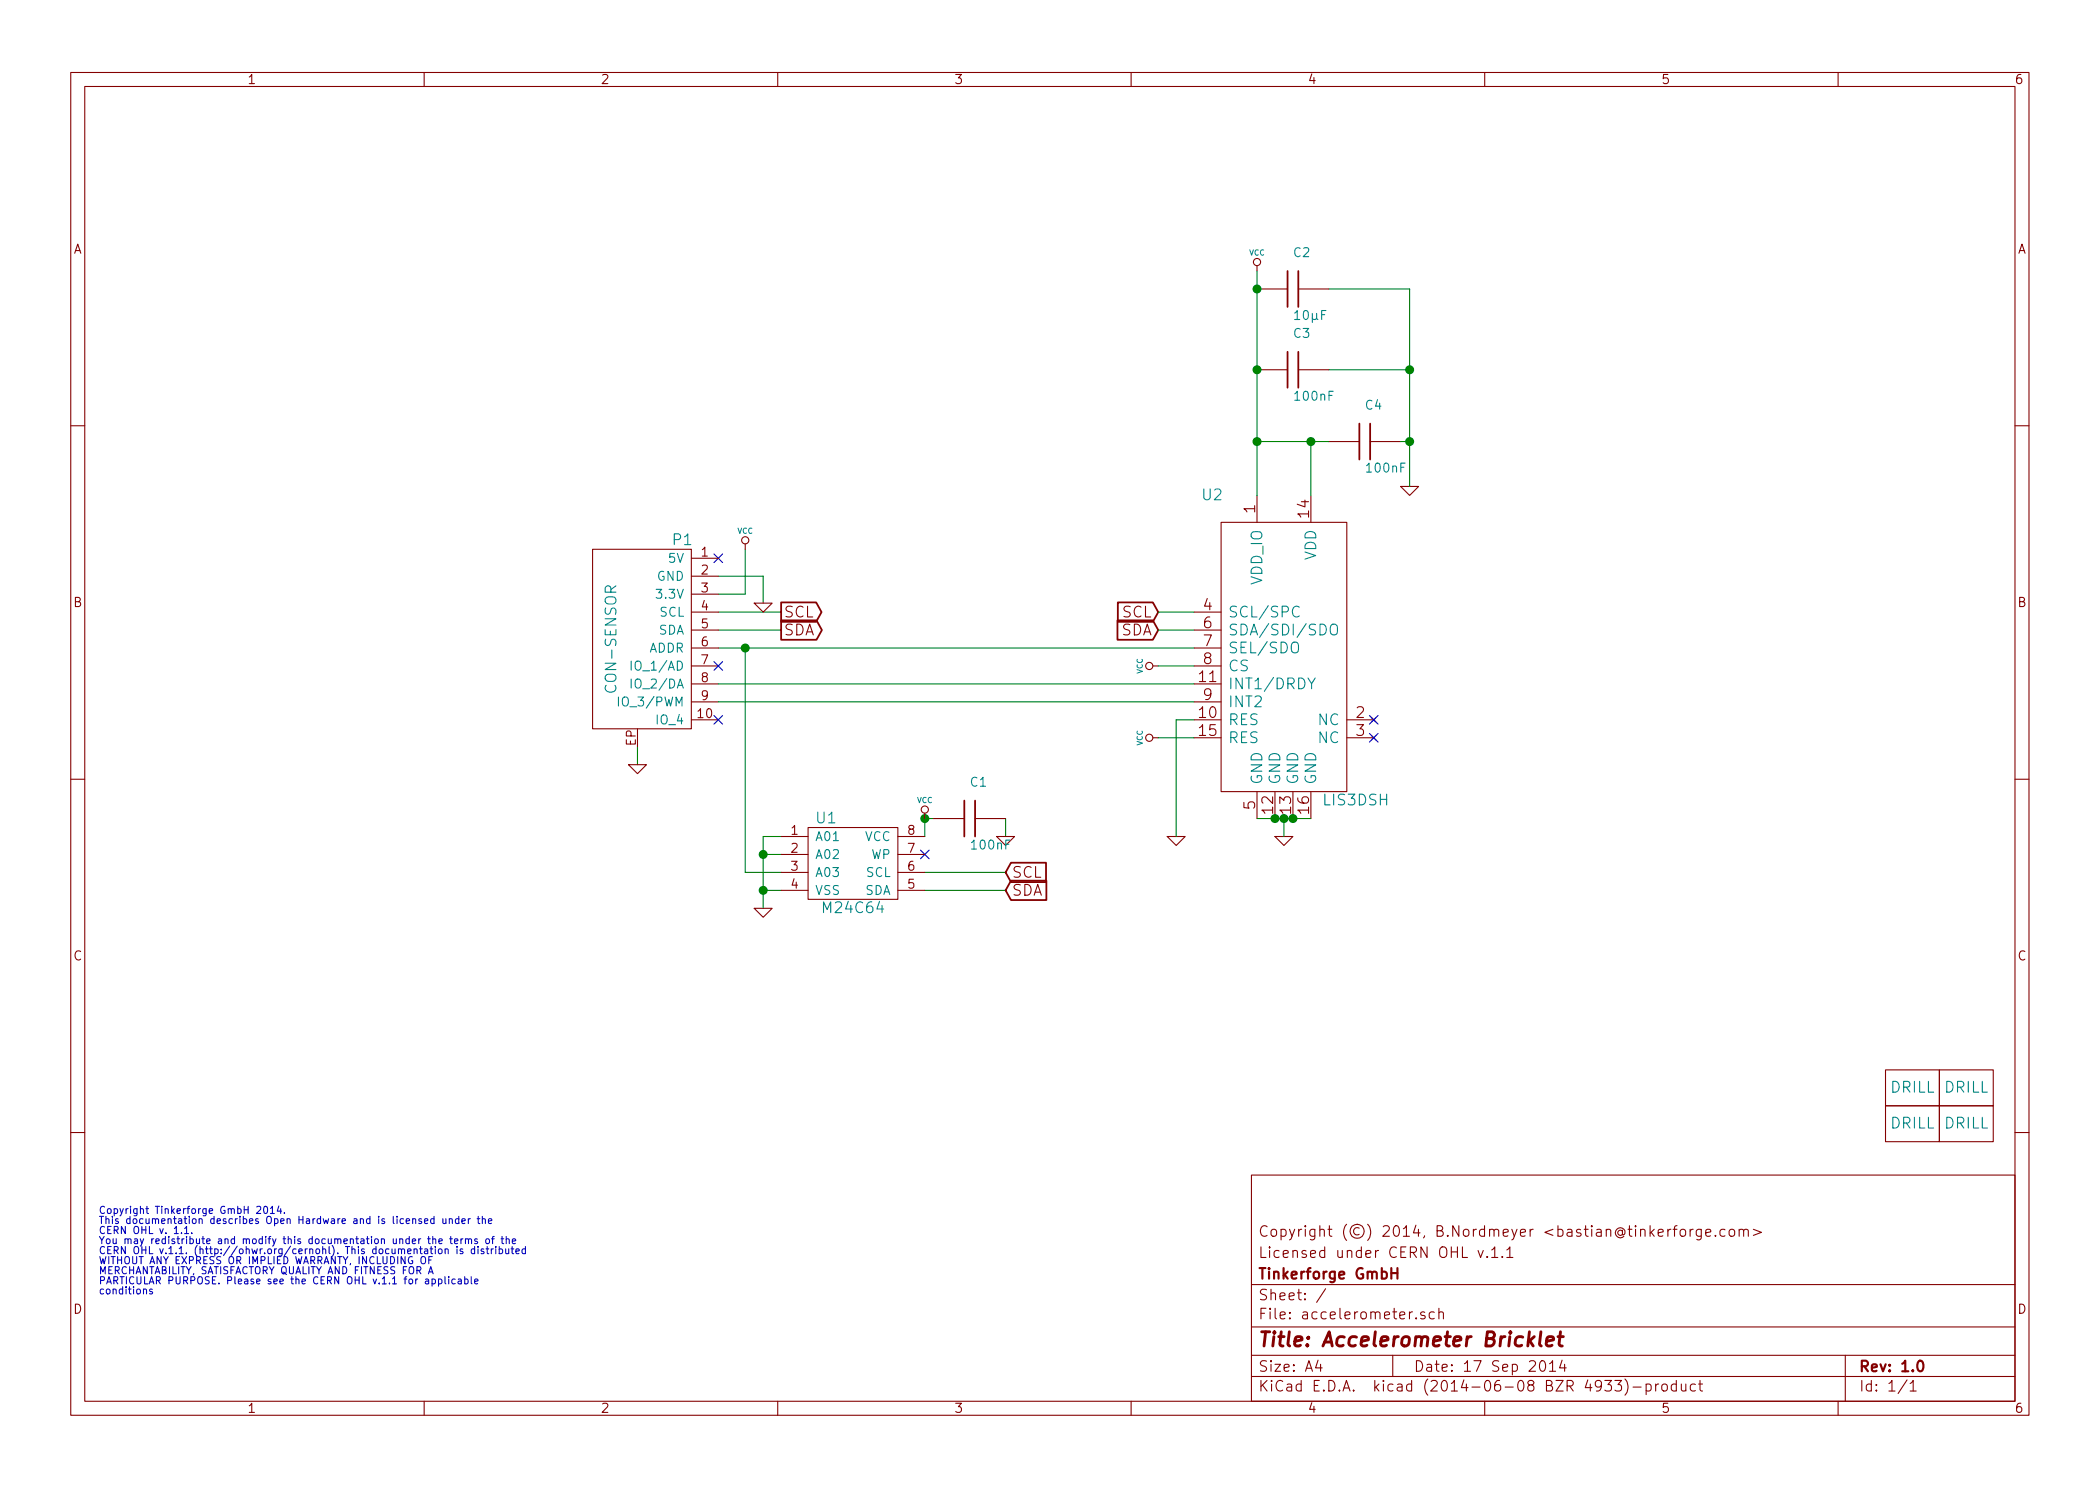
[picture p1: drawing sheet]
<svg xmlns="http://www.w3.org/2000/svg" width="297mm" height="210mm" viewBox="0 0 297 210" stroke-linecap="round" stroke-linejoin="round" font-family="sans-serif">
<g fill="none" stroke="#840000" stroke-width=".15">
<path d="M10 10.3h277v189.9h-277zM12 12.2h273v186.1h-273zM60 10.3v1.9M110 10.3v1.9M160 10.3v1.9M210 10.3v1.9M260 10.3v1.9M177.8 37.6v.7M177.8 52.3h4.3M177.8 40.9h4.3M183.6 52.3h4.4M183.6 40.9h4.4"/>
<path d="M10 60.2h2M83.8 77.7h14v25.4h-14zM97.8 79h3.8M105.4 77v.7M172.7 73.9h17.8v38.1h-17.8zM177.8 70.1v3.8M185.4 70.1v3.8M188 62.5h4.3M193.8 62.5h4.3M198.1 68.8h2.6l-1.3 1.3zM285 60.2h2M97.8 81.5h3.8"/>
<path d="M97.8 84.1h3.8M97.8 86.6h3.8M97.8 89.1h3.8M97.8 91.7h3.8M97.8 94.2h3.8M97.8 96.8h3.8M97.8 99.3h3.8M106.7 85.3h2.5l-1.3 1.3zM163.1 94.2h.7M168.9 86.6h3.8M168.9 89.1h3.8M168.9 91.7h3.8"/>
<path d="M168.9 94.2h3.8M168.9 96.8h3.8M168.9 99.3h3.8M10 110.3h2M88.9 108.2h2.5l-1.2 1.3zM97.8 101.8h3.8M110.5 118.4h3.8M114.3 117.1h12.7v10.1h-12.7zM127 118.4h3.8M130.8 115.1v.7M132.1 115.8h4.3M137.9 115.8h4.3"/>
<path d="M141 118.4h2.5l-1.3 1.2zM163.1 104.4h.7M165.1 118.4h2.5l-1.2 1.2zM168.9 101.8h3.8M168.9 104.4h3.8M177.8 112v3.8M180.3 118.4h2.6l-1.3 1.2zM180.3 112v3.8M182.9 112v3.8M185.4 112v3.8M190.5 101.8h3.8M190.5 104.4h3.8"/>
<path d="M194 101.5l.6 .7M194 104.1l.6 .6M194.6 101.5l-.6 .7M194.6 104.1l-.6 .6M285 110.3h2M106.7 128.5h2.5l-1.3 1.3zM110.5 120.9h3.8M110.5 123.4h3.8M110.5 126h3.8M127 120.9h3.8M127 123.4h3.8M127 126h3.8"/>
<path d="M266.7 156.5h7.6v5h-7.6zM266.7 151.4h7.6v5.1h-7.6zM274.3 151.4h7.6v5.1h-7.6zM274.3 156.5h7.6v5h-7.6zM10 160.2h2M177 166.3h108v32h-108zM209.1 176.9l.3 1 .4-1M210.4 177.8v.1l-.1-.1h.1v.1M211 176.9l.4-.5v1.5M211 177.9h.9M212.5 177.8h.1l-.1 .1-.1-.1h.1v.1M213.1 176.9l.5-.5v1.5"/>
<path d="M213.1 177.9h.9M236.3 173.9l-.2 .1-.2 .2M236.7 173.9h.5M237.2 173.4l-.3 .1v.2v1.2M237.7 174.1a.41 .41 0 0 1 .7 .1v.4a.41 .41 0 0 1-.4 .3 .41 .41 0 0 1-.4-.3zM239.1 173.9v1M239.5 173.9l-.3 .1-.1 .2M240.6 173.9v1.3a.39 .39 0 0 1-.6 .2M240.6 174l-.4-.1-.3 .3 .1 .6 .2 .1 .4-.1M241.3 174.4l.7-.1-.1-.3-.4-.1-.2 .2 .1 .7 .1 .1 .4-.1M242.6 174.8h.1l-.1 .1v-.1v.1M244 174l-.4-.1-.3 .3 .1 .6 .2 .1 .4-.1"/>
<path d="M244.7 174.1a.41 .41 0 0 1 .7 .1v.4a.41 .41 0 0 1-.4 .3 .41 .41 0 0 1-.4-.3zM246 174.1a.38 .38 0 0 1 .6 0v.8M246 173.9v1M246.6 174.1a.36 .36 0 0 1 .4-.2 .36 .36 0 0 1 .3 .2v.8M248 173.9l1.1 .5-1.1 .4M285 160.2h2M60 198.3v1.9M110 198.3v1.9M160 198.3v1.9M177 194.8h108M177 191.8h108M177 187.8h108"/>
<path d="M177 181.8h108M186.4 192.5l-.3 1h.9M186.8 193v1M187.5 182.3l-1.3 2M197 191.8v3M200.3 186.5h.1l-.1 .1-.1-.1h.1v.1M201.5 185.7a.37 .37 0 0 0-.6 .1v.1a.54 .54 0 0 0 .6 .3l.1 .1-.1 .2-.1 .1-.5-.1M202.9 185.7l-.5-.1-.2 .3v.6l.2 .1 .5-.1M203.5 185.7a.38 .38 0 0 1 .7 .1v.8M203.5 185.1v1.5M210 198.3v1.9M217.9 192.7a.35 .35 0 0 1 .4-.2 .35 .35 0 0 1 .2 .3 .77 .77 0 0 1-.4 1.2 .9 .9 0 0 1-.2-1.3z"/>
<path d="M219.2 193l.4-.5v1.5M219.2 194h.8M221 192.5l-.4 1h.9M221.3 193v1M227 195.3h.9l-.5 .6 .5 .1v.2v.5l-.2 .1h-.5l-.2-.1M228.4 195.3h1l-.5 .6 .4 .1 .1 .2-.1 .5-.2 .1h-.4l-.3-.1M229.8 195.1a1.71 1.71 0 0 1 0 2.3M231 196.3h1.1M232.8 195.9a.48 .48 0 0 1 .7 .1l.1 .1-.1 .6a.48 .48 0 0 1-.7 0M232.8 195.8v1.5M234.2 195.8v1M234.6 195.8l-.3 .1-.1 .2"/>
<path d="M235.1 196a.41 .41 0 0 1 .7 .1v.4a.41 .41 0 0 1-.4 .3 .41 .41 0 0 1-.3-.3zM237.1 195.9l-.4-.1-.3 .3 .1 .6 .2 .1 .4-.1M237.1 195.3v1.5M237.8 195.8l.1 .9a.4 .4 0 0 0 .6 0M238.5 195.8v1M239.8 195.9l-.4-.1-.3 .3 .1 .6 .2 .1 .4-.1M240.3 195.8h.5M240.5 195.3v1.3l.2 .2h.1M260 198.3v1.9M261 191.8v6.5M269.7 195.2l-1.2 2M270.2 195.8l.4-.5v1.5"/>
<path d="M270.2 196.8h.8"/>
<circle cx="177.8" cy="37.1" r=".51"/>
<circle cx="105.4" cy="76.4" r=".51"/>
<circle cx="162.6" cy="94.2" r=".51"/>
<circle cx="130.8" cy="114.5" r=".51"/>
<circle cx="162.6" cy="104.4" r=".51"/>
</g>
<path d="M197.7 179.4v1.5M196.8 180.1h.9M271.3 192.7a.35 .35 0 0 1 .4-.2 .35 .35 0 0 1 .3 .3 .77 .77 0 0 1-.4 1.2 .9 .9 0 0 1-.3-1.3z" fill="none" stroke="#840000" stroke-width=".3"/>
<path d="M218 188.4l-.2 1.8 .2 .2M218.7 189.8l1-.2v-.4l-.2-.1-.6 .1-.1 .2-.1 .8 .2 .2 .6-.1M220.4 189.1h.7M220.7 188.4l-.2 1.8 .1 .1 .4 .1" fill="none" stroke="#840000" stroke-width=".41"/>
<g fill="none" stroke="#0000c2" stroke-width=".15">
<path d="M26.1 173.8l.3-.3v1M27.1 174.4v.1M36.3 170.8l.4-.1 .2 .1v.2l-.6 .7h.6M37.4 170.8l.2-.1a.59 .59 0 0 1-.1 1l-.1-.1-.1-.3zM38.3 171l.2-.3v1M39.4 170.6l-.2 .8h.6M39.7 171v.7M40.2 171.6v.1M59.7 177.8h.4a.67 .67 0 0 1-.1 1h-.3a.78 .78 0 0 1 0-1zM60 172.8l.5-.1v-.2l-.3-.1-.2 .2 .1 .5h.4M60.7 178.3h.3M60.7 180h.5"/>
<path d="M61.1 177.8h-.4v1M61.2 175.4l.1-.1h.3v.7M61.2 174.9v1.1M61.4 172.5l-.3-.1-.2 .2 .1 .5h.4M61.4 172.1v1M62.1 175.6l.5-.1-.1-.2h-.3l-.1 .1v.5h.4M62.1 176.8l.2-.1 .2 .2v.3l-.2 .2-.2-.1-.1-.1zM62.6 172.4l.1 .7h.2l.2-.1M63 176.8l.1-.1 .2 .1 .1 .6M63 176.7v.7M63.1 172.4v.7M63.6 172.5l.1-.1 .2 .1 .1 .6"/>
<path d="M63.6 172.4v.7M63.6 175.3h.4M63.8 174.9v.9l.2 .2M64.3 175.6l.5-.1-.1-.2h-.3l-.1 .1v.5h.4M64.6 176.4v.1M64.6 176.7v.7M64.9 172.5l-.3-.1-.2 .2 .1 .5h.4M64.9 172.1v1M65.2 175.3v.7M65.3 172.8l.5-.1v-.2l-.3-.1-.2 .2 .1 .5h.4M65.5 176.8l-.3-.1-.1 .2 .1 .2h.3v.2h-.4M65.5 175.3h-.2l-.1 .2"/>
<path d="M65.8 175.4l.2-.1h.2l.1 .7M65.8 175.3v.7M66.2 172.4v.7M66.3 175.4l.1-.1h.2l.1 .7M66.5 172.4l-.2 .1-.1 .1M67.1 176.8l-.3-.1-.2 .2 .1 .4h.4M67.1 176.4v1M67.5 172.4h.4M67.5 175.3h-.2l-.2 .1 .1 .2 .3 .1v.2h-.4M67.6 176.4v.1M67.6 176.7v.7M67.6 172.1v.9l.3 .1"/>
<path d="M68.2 172.5l.2-.1 .2 .1 .1 .6M68.2 172.1v1M68.4 176.8l-.2-.1-.2 .2 .2 .2h.2v.2h-.4M68.8 176.7h.3M68.8 175.3h.2l.2 .2v.3l-.2 .2-.2-.1-.1-.1zM68.9 176.4v.8l.2 .2M69.1 172.8l.5-.1-.1-.2-.3-.1-.1 .2v.5h.4M69.5 176.7v.7M69.5 175.3h.4M69.8 176.7l-.2 .1-.1 .1M69.9 174.9l-.2 .2v.9M70.1 176.4v.1"/>
<path d="M70.1 176.7v.7M70.6 176.8l.3-.1 .2 .2-.1 .4h-.4M70.6 176.4v1M70.9 175.3h.3M71 174.9v.9l.2 .2M71.5 176.7l.1 .6 .2 .1 .2-.1M71.6 175.4l.1-.1h.3v.7M71.6 174.9v1.1M72 176.7v.7M72.3 176.7h.4M72.4 176.4v.8l.3 .2M72.5 175.6l.4-.1v-.2h-.3l-.1 .1v.5h.4"/>
<path d="M73 177.1l.5-.1-.1-.2-.3-.1-.1 .2v.4h.4M74.3 176.8l-.3-.1-.2 .2 .1 .4h.4M74.3 176.4v1M21.5 182.4h-.2l-.1 .1 .1 .2 .2 .1v.2h-.3M60.6 180.2l.3-1 .4 1M61.1 181h.3l.2 .2-.1 .4h-.4M61.1 181v1M62 181h.3l.2 .2-.1 .4h-.4M62 181v1M62.9 180.6v.9l.2 .2M63.5 180.6v.1M63.5 181v.7"/>
<path d="M64.4 181h-.3l-.2 .2 .1 .4h.4M64.8 181h.4l.1 .7M65.3 181.2l-.4 .1-.1 .1 .1 .3 .4-.1M65.7 181h.3l.2 .2-.1 .4h-.4M65.7 180.6v1.1M66.6 180.6v.9l.2 .2M67.1 181.3l.5-.1v-.2h-.3l-.2 .1 .1 .5h.4"/>
</g>
<path d="M101 78.4l1.2 1.2M102.2 78.4l-1.2 1.2M101 93.6l1.2 1.2M102.2 93.6l-1.2 1.2M101 101.2l1.2 1.3M102.2 101.2l-1.2 1.3M193.7 101.2l1.2 1.3M193.7 103.8l1.2 1.2M194.9 101.2l-1.2 1.3M194.9 103.8l-1.2 1.2M130.2 120.3l1.2 1.2M131.4 120.3l-1.2 1.2" fill="none" stroke="#000084" stroke-width=".15"/>
<g fill="none" stroke="#008400" stroke-width=".15">
<path d="M177.8 38.3v31.8M188 52.3h11.4M188 40.9h11.4v27.9M105.4 77.7v6.4h-3.8M177.8 62.5h10.2M185.4 62.5v7.6M198.1 62.5h1.3M101.6 89.1h8.9M101.6 91.7h67.3M101.6 81.5h6.3v3.8M101.6 86.6h8.9M101.6 96.8h67.3"/>
<path d="M101.6 99.3h67.3M105.4 91.7v31.7h5.1M163.8 89.1h5.1M163.8 86.6h5.1M163.8 94.2h5.1M90.2 105.7v2.5M110.5 118.4h-2.6v10.1M132.1 115.8h-1.3v2.6M142.2 115.8v2.6M163.8 104.4h5.1M168.9 101.8h-2.5v16.6M177.8 115.8h7.6"/>
<path d="M181.6 115.8v2.6M107.9 120.9h2.6M107.9 126h2.6M130.8 123.4h11.4M130.8 126h11.4"/>
</g>
<g fill="#008400" stroke="#008400" stroke-width=".25">
<circle cx="108" cy="126" r=".51"/>
<circle cx="108" cy="120.9" r=".51"/>
<circle cx="130.8" cy="115.8" r=".51"/>
<circle cx="199.4" cy="62.5" r=".51"/>
<circle cx="177.8" cy="52.3" r=".51"/>
<circle cx="177.8" cy="62.5" r=".51"/>
<circle cx="185.4" cy="62.5" r=".51"/>
<circle cx="181.6" cy="115.8" r=".51"/>
<circle cx="182.9" cy="115.8" r=".51"/>
<circle cx="180.3" cy="115.8" r=".51"/>
<circle cx="199.4" cy="52.3" r=".51"/>
<circle cx="177.8" cy="40.9" r=".51"/>
<circle cx="105.4" cy="91.7" r=".51"/>
</g>
<g fill="none" stroke="#840000" stroke-width=".25">
<path d="M182.1 38.3v5.1M183.6 38.3v5.1M182.1 49.8v5.1M183.6 49.8v5.1M192.3 59.9v5.1M193.8 59.9v5.1M110.5 87.8h5l.8 1.3-.8 1.4h-5zM110.5 85.2h4.9l.8 1.4-.8 1.4h-4.9zM158.1 87.8h5l.7 1.3-.7 1.4h-5zM158.1 85.2h5l.7 1.4-.7 1.4h-5zM136.4 113.3v5.1M137.9 113.3v5.1"/>
<path d="M143 124.6h5v2.7h-5l-.8-1.3zM143 122.1h5v2.7h-5l-.8-1.4z"/>
</g>
<path d="M87.5 98.6v1.3M89.3 93.5v1.3M89.3 96.1v1.3M182.7 91.1a.5 .5 0 0 1 .6-.3 .5 .5 0 0 1 .4 .6l-.1 .8a.53 .53 0 0 1-.6 .2 .53 .53 0 0 1-.3-.5zM183.8 85.9a.62 .62 0 0 0-.8 0 .62 .62 0 0 0-.2 .7 .58 .58 0 0 0 .3 .6 .58 .58 0 0 0 .7-.1M185 95.9l.5 .8 .5-.8M188.2 88.5a.5 .5 0 0 1 .6-.2 .5 .5 0 0 1 .4 .5l-.1 .8a.53 .53 0 0 1-.6 .2 .53 .53 0 0 1-.3-.5z" fill="none" stroke="#008484" stroke-width=".15"/>
<text font-size="2.8" fill="#840000" x="178" y="190.5">Title: Accelerometer Bricklet</text>
<g font-size="2.1" fill="#008484">
<text x="170.1" y="70.8">U2</text>
<text x="95.2" y="77.1">P1</text>
<text x="178.6" y="82.8" transform="rotate(-90 178.6 82.8)">VDD_IO</text>
<text x="186.2" y="79.4" transform="rotate(-90 186.2 79.4)">VDD</text>
<text x="173.7" y="87.4">SCL/SPC</text>
<text x="173.7" y="89.9">SDA/SDI/SDO</text>
<text x="173.7" y="92.5">SEL/SDO</text>
<text x="173.7" y="95">CS</text>
<text x="87.2" y="97.6" transform="rotate(-90 87.2 97.6)">CON-SENSOR</text>
<text x="173.7" y="100.1">INT2</text>
<text x="173.7" y="97.5">INT1/DRDY</text>
<text x="173.7" y="102.6">RES</text>
<text x="173.7" y="105.2">RES</text>
<text x="186.4" y="102.6">NC</text>
<text x="186.4" y="105.2">NC</text>
<text x="178.6" y="111" transform="rotate(-90 178.6 111)">GND</text>
<text x="181.1" y="111" transform="rotate(-90 181.1 111)">GND</text>
<text x="183.6" y="111" transform="rotate(-90 183.6 111)">GND</text>
<text x="186.2" y="111" transform="rotate(-90 186.2 111)">GND</text>
<text x="187.3" y="114">LIS3DSH</text>
<text x="115.5" y="116.5">U1</text>
<text x="116.6" y="129.2">M24C64</text>
<text x="267.4" y="154.6">DRILL</text>
<text x="275" y="154.6">DRILL</text>
<text x="267.4" y="159.7">DRILL</text>
<text x="275" y="159.7">DRILL</text>
</g>
<g font-size="2.1" fill="#840000">
<text x="177.5" y="72.6" transform="rotate(-90 177.5 72.6)">1</text>
<text x="185.2" y="73.2" transform="rotate(-90 185.2 73.2)">14</text>
<text x="110.9" y="89.9">SDA</text>
<text x="110.9" y="87.4">SCL</text>
<text x="158.4" y="89.9">SDA</text>
<text x="158.7" y="87.4">SCL</text>
<text x="170.2" y="86.4">4</text>
<text x="170.2" y="88.9">6</text>
<text x="170.2" y="91.4">7</text>
<text x="170.2" y="94">8</text>
<text x="169.6" y="101.6">10</text>
<text x="169.6" y="96.5">11</text>
<text x="170.2" y="99.1">9</text>
<text x="191.8" y="101.6">2</text>
<text x="169.6" y="104.1">15</text>
<text x="191.8" y="104.1">3</text>
<text x="177.5" y="114.5" transform="rotate(-90 177.5 114.5)">5</text>
<text x="180.1" y="115.1" transform="rotate(-90 180.1 115.1)">12</text>
<text x="182.6" y="115.1" transform="rotate(-90 182.6 115.1)">13</text>
<text x="185.2" y="115.1" transform="rotate(-90 185.2 115.1)">16</text>
<text x="143.2" y="124.2">SCL</text>
<text x="143.2" y="126.7">SDA</text>
<text x="178" y="178">Licensed under CERN OHL v.1.1</text>
<text x="178" y="175">Copyright (©) 2014, B.Nordmeyer &lt;bastian@tinkerforge.com&gt;</text>
<text x="178" y="184">Sheet: /</text>
<text x="178" y="181">Tinkerforge GmbH</text>
<text x="178" y="186.7">File: accelerometer.sch</text>
<text x="178" y="196.9">KiCad E.D.A. kicad (2014-06-08 BZR 4933)-product</text>
<text x="178" y="194.1">Size: A4</text>
<text x="200" y="194.1">Date: 17 Sep 2014</text>
<text x="263" y="194.1">Rev: 1.0</text>
<text x="263" y="196.9">Id: 1/1</text>
</g>
<g font-size="1.8" fill="#840000">
<text x="35" y="11.9">1</text>
<text x="85" y="11.9">2</text>
<text x="135" y="11.9">3</text>
<text x="185" y="11.9">4</text>
<text x="235" y="11.9">5</text>
<text x="285" y="11.9">6</text>
<text x="10.4" y="35.9">A</text>
<text x="285.4" y="35.9">A</text>
<text x="99.2" y="78.7">1</text>
<text x="99.2" y="81.3">2</text>
<text x="99.2" y="83.8">3</text>
<text x="10.4" y="85.9">B</text>
<text x="99.2" y="86.4">4</text>
<text x="99.2" y="88.9">5</text>
<text x="285.4" y="85.9">B</text>
<text x="99.2" y="91.4">6</text>
<text x="99.2" y="94">7</text>
<text x="98.7" y="101.6">10</text>
<text x="99.2" y="96.5">8</text>
<text x="99.2" y="99.1">9</text>
<text x="89.9" y="105.6" transform="rotate(-90 89.9 105.6)">EP</text>
<text x="111.9" y="118.1">1</text>
<text x="128.4" y="118.1">8</text>
<text x="111.9" y="120.6">2</text>
<text x="111.9" y="123.2">3</text>
<text x="111.9" y="125.7">4</text>
<text x="128.4" y="125.7">5</text>
<text x="128.4" y="123.2">6</text>
<text x="128.4" y="120.6">7</text>
<text x="10.4" y="135.9">C</text>
<text x="285.4" y="135.9">C</text>
<text x="10.4" y="185.9">D</text>
<text x="285.4" y="185.9">D</text>
<text x="35" y="199.9">1</text>
<text x="85" y="199.9">2</text>
<text x="135" y="199.9">3</text>
<text x="185" y="199.9">4</text>
<text x="235" y="199.9">5</text>
<text x="285" y="199.9">6</text>
</g>
<g font-size="1.8" fill="#008484">
<text x="183" y="36.4">C2</text>
<text x="183" y="47.8">C3</text>
<text x="183.2" y="45.3">10µF</text>
<text x="183.3" y="56.7">100nF</text>
<text x="193.2" y="58">C4</text>
<text x="193.4" y="66.8">100nF</text>
<text x="92.8" y="82.2">GND</text>
<text x="94.6" y="79.6">5V</text>
<text x="93" y="89.8">SDA</text>
<text x="93.1" y="84.7">3.3V</text>
<text x="93.2" y="87.2">SCL</text>
<text x="89.9" y="94.9">IO_1/AD</text>
<text x="91.7" y="92.3">ADDR</text>
<text x="88.1" y="99.9">IO_3/PWM</text>
<text x="89.9" y="97.4">IO_2/DA</text>
<text x="92.9" y="102.5">IO_4</text>
<text x="137.3" y="111.3">C1</text>
<text x="115.3" y="119">A01</text>
<text x="122.3" y="119">VCC</text>
<text x="115.3" y="121.5">A02</text>
<text x="115.3" y="124.1">A03</text>
<text x="122.5" y="124.1">SCL</text>
<text x="123.1" y="121.5">WP</text>
<text x="137.6" y="120.2">100nF</text>
<text x="115.3" y="126.6">VSS</text>
<text x="122.3" y="126.6">SDA</text>
</g>
<g font-size="1.4" fill="#0000c2">
<text x="14" y="171.7">Copyright Tinkerforge GmbH 2014.</text>
<text x="14" y="173.2">This documentation describes Open Hardware and is licensed under the</text>
<text x="14" y="174.6">CERN OHL v. 1.1.</text>
<text x="14" y="176">You may redistribute and modify this documentation under the terms of the</text>
<text x="14" y="177.4">CERN OHL v.1.1. (http://ohwr.org/cernohl). This documentation is distributed</text>
<text x="14" y="178.9">WITHOUT ANY EXPRESS OR IMPLIED WARRANTY, INCLUDING OF</text>
<text x="14" y="180.3">MERCHANTABILITY, SATISFACTORY QUALITY AND FITNESS FOR A</text>
<text x="14" y="181.7">PARTICULAR PURPOSE. Please see the CERN OHL v.1.1 for applicable</text>
<text x="14" y="183.1">conditions</text>
</g>
<g font-size="1.1" fill="#008484">
<text x="176.7" y="36.1">VCC</text>
<text x="104.3" y="75.5">VCC</text>
<text x="161.6" y="95.3" transform="rotate(-90 161.6 95.3)">VCC</text>
<text x="161.6" y="105.5" transform="rotate(-90 161.6 105.5)">VCC</text>
<text x="129.7" y="113.6">VCC</text>
</g>
</svg>
